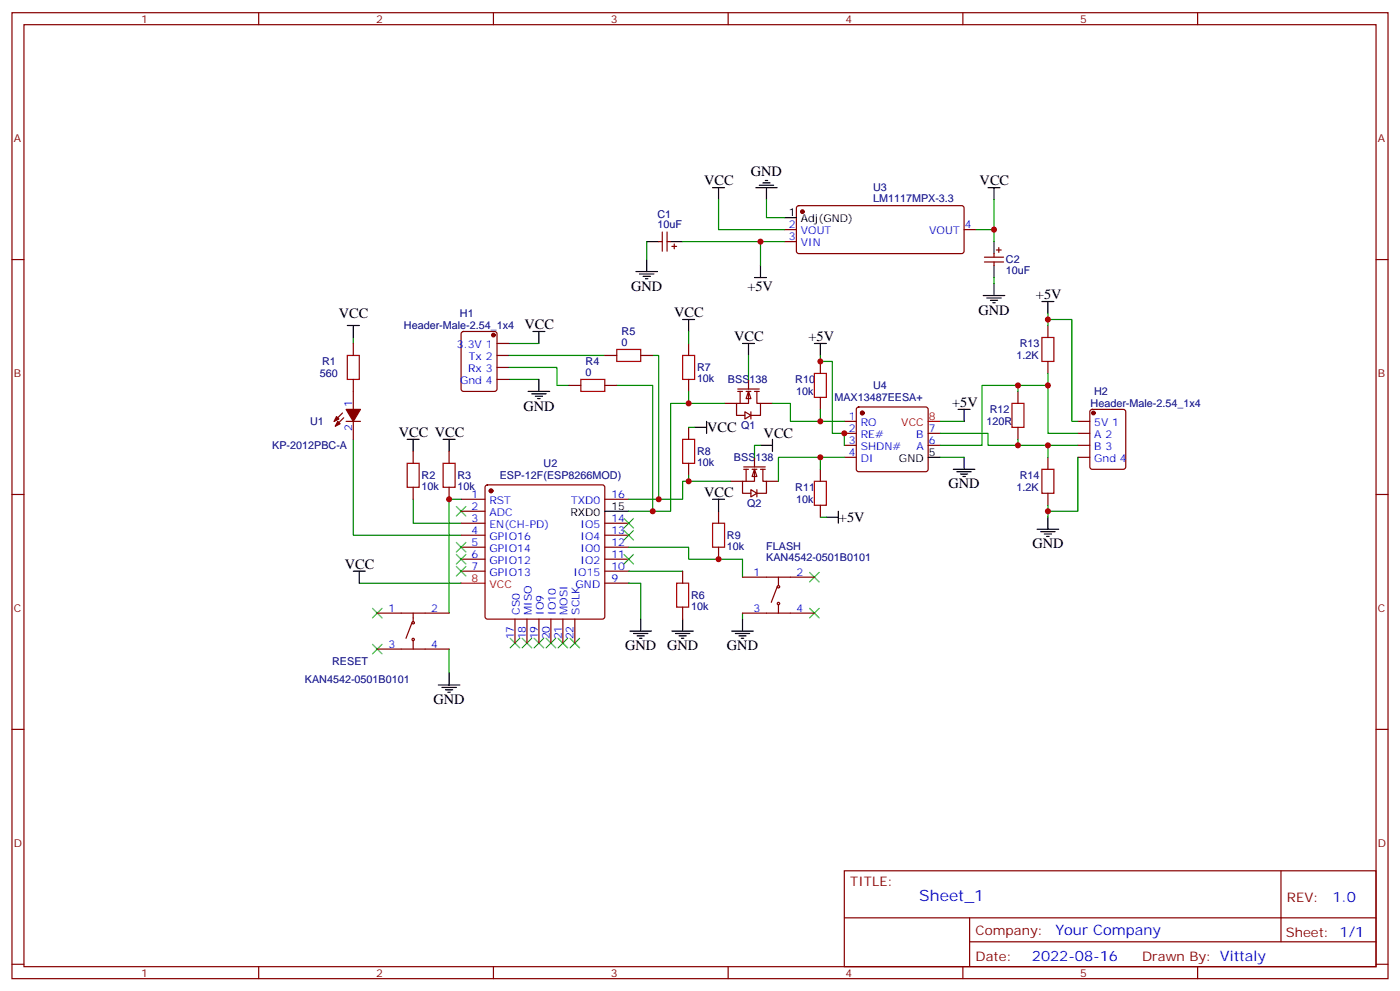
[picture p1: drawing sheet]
<svg xmlns="http://www.w3.org/2000/svg" width="412mm" height="292mm" viewBox="0 0 412 292" stroke-linecap="round" stroke-linejoin="round" font-family="sans-serif">
<g fill="none" stroke="#870000" stroke-width=".35">
<path d="M3.5 3.7h405.4v284.4h-405.4zM7.1 7.3h398.2v277.3h-398.2zM76.2 3.7v3.6M145.3 3.7v3.6M214.5 3.7v3.6M283.6 3.7v3.6M352.8 3.7v3.6M3.5 76.4h3.6M405.3 76.4h3.6M136.1 97.8l.4-.2h9.2l.6 .4 .1 16.5-.5 .7h-9.4l-.6-.4-.1-16.5zM104.1 101.1v3.5M104.1 111.7v8.8"/>
<path d="M146.4 101.1h3.5M146.4 104.6h3.5M146.4 108.2h3.5M146.4 111.7h3.5M167.6 113.5h3.5M178.2 104.6h3.5M178.2 113.5h3.5M188.7 104.6h3.6M100.9 121.6l-2.5 2.4M101.2 123l-2.4 2.4M102 124h4.2M104.1 124v5.3"/>
<path d="M121.7 132.9v3.5M132.3 132.9v3.5M248.7 124h3.5M248.7 127.6h3.5M248.7 131.1h3.5M248.7 134.6h3.5M252.5 120l.4-.2h19.8l.5 .2 .2 .5v17.6l-.2 .5-.5 .3h-19.8l-.5-.3-.2-.5v-17.6zM273.4 127.6h3.5M273.4 131.1h3.5M3.5 145.6h3.6M121.7 143.4v3.6M132.3 143.4v3.6"/>
<path d="M135.8 147h7.1M135.8 150.5h7.1M135.8 154h7.1M135.8 157.6h7.1M143.1 142.9l.5-.2h33.8l.5 .2 .3 .5v38.1l-.3 .5-.5 .2h-33.8l-.5-.2-.2-.5v-38.1zM178.2 147h7M178.2 154h7M178.2 157.6h7M211.7 150.5v3.5M405.3 145.6h3.6M135.8 161.1h7.1M135.8 164.6h7.1"/>
<path d="M135.8 168.1h7.1M178.2 161.1h7M178.2 164.6h7M178.2 168.1h7M178.2 171.7h7M201.1 168.1v3.6M201.1 178.7v3.5M211.7 161.1v3.5M218.7 169.9h21.2M229 172.7l-1.8 4.6M229.3 169.9v2.5M229.3 178v2.5"/>
<path d="M111.1 180.5h21.2M111.1 191.1h21.2M121.4 183.3l-1.8 4.6M121.7 180.5v2.5M121.7 188.6v2.5M151.7 182.2v7.1M155.2 182.2v7.1M158.7 182.2v7.1M162.3 182.2v7.1M165.8 182.2v7.1M169.3 182.2v7.1M218.7 180.5h21.2"/>
<path d="M3.5 214.7h3.6M405.3 214.7h3.6M248.7 256.3h156.6v28.3h-156.6zM377.3 256.4v20.8M248.7 270.2h156.5M285.6 277.2h119.6M285.6 270.2v14.1M3.5 283.8h3.6M76.2 284.6v3.5M145.3 284.6v3.5M214.5 284.6v3.5M283.6 284.6v3.5"/>
<path d="M352.8 284.6v3.5M405.3 283.8h3.6"/>
<circle cx="229.3" cy="177.7" r=".35"/>
<circle cx="229.3" cy="172.7" r=".35"/>
<circle cx="121.7" cy="188.2" r=".35"/>
<circle cx="121.7" cy="183.3" r=".35"/>
</g>
<g fill="none" stroke="#000" stroke-width=".35">
<path d="M102.3 95.8h3.5M104.1 95.8v3.5M157 97.6h3.5M158.7 97.6v3.5M155.6 115.2h6.3M156.6 115.9h4.3M157.7 116.6h2.1M158.4 117.3h.7M158.7 111.7v3.5M119.9 129.3h3.6M121.7 129.3v3.6M130.5 129.3h3.6"/>
<path d="M132.3 129.3v3.6M273.4 134.6h3.5M280.8 138.1h6.4M281.9 138.9h4.2M282.9 139.6h2.1M284 134.6v3.5M178.2 150.5h7M209.9 147h3.5M211.7 147v3.5M283.6 140.3h.7M104.1 168.1h3.5M105.8 168.1v3.6"/>
<path d="M132.3 198.1v3.5M185.6 185.8h6.3M186.6 186.5h4.3M187.7 187.2h2.1M188.4 187.9h.7M188.7 182.2v3.6M197.9 185.8h6.4M199 186.5h4.2M200 187.2h2.1M200.7 187.9h.7M201.1 182.2v3.6M215.5 185.8h6.4"/>
<path d="M216.6 186.5h4.2M217.7 187.2h2.1M218.4 187.9h.7M218.7 182.2v3.6M129.1 201.6h6.4M130.2 202.4h4.2M131.2 203.1h2.1M131.9 203.8h.7"/>
</g>
<g fill="none" stroke="#3c3" stroke-width=".35">
<path d="M134.4 149.1l2.8 2.8M134.4 159.7l2.8 2.8M137.2 149.1l-2.8 2.8M137.2 159.7l-2.8 2.8M183.8 152.6l2.8 2.8M183.8 156.1l2.8 2.9M186.6 152.6l-2.8 2.8M186.6 156.1l-2.8 2.9M109.7 179.1l2.8 2.8M112.5 179.1l-2.8 2.8M134.4 163.2l2.8 2.8M134.4 166.7l2.8 2.8"/>
<path d="M137.2 163.2l-2.8 2.8M137.2 166.7l-2.8 2.8M238.5 168.5l2.8 2.8M238.5 179.1l2.8 2.8M241.3 168.5l-2.8 2.8M241.3 179.1l-2.8 2.8M109.7 189.7l2.8 2.8M112.5 189.7l-2.8 2.8M150.3 187.9l2.8 2.8M153.1 187.9l-2.8 2.8M153.8 187.9l2.8 2.8M156.6 187.9l-2.8 2.8"/>
<path d="M157.3 187.9l2.9 2.8M160.2 187.9l-2.9 2.8M160.9 187.9l2.8 2.8M163.7 187.9l-2.8 2.8M164.4 187.9l2.8 2.8M167.2 187.9l-2.8 2.8M167.9 187.9l2.8 2.8M170.7 187.9l-2.8 2.8"/>
</g>
<g fill="#870000" stroke="#870000" stroke-width=".35">
<path d="M102 120.5h4.2l-2.1 3.5z"/>
<path d="M99.5 124l.7 .7-1.4 .7z"/>
<path d="M99.1 122.6l.7 .7-1.4 .7z"/>
<circle cx="144.6" cy="144.5" r=".53"/>
<circle cx="145.3" cy="98.6" r=".53"/>
<circle cx="254" cy="121.6" r=".53"/>
</g>
<path d="M273.4 124h3.5M135.8 171.7h7.1" fill="none" stroke="#f00" stroke-width=".35"/>
<g fill="none" stroke="#008700" stroke-width=".35">
<path d="M104.1 99.3v1.8M149.9 108.2h14.1v5.3h3.6M149.9 111.7h8.8M149.9 101.1h8.8M149.9 104.6h28.3M181.7 113.5h10.6v37h-7.1M192.3 104.6h1.7v42.4h-8.8M104.1 129.3v28.3h31.7M276.9 124h7.1M121.7 147v7h14.1M135.8 147h-3.5v33.5M105.8 171.7h30"/>
<path d="M185.2 161.1h17.6v3.5h15.9v5.3M185.2 171.7h3.5v10.5M185.2 168.1h15.9M132.3 191.1v7M218.7 180.5v1.7"/>
</g>
<path d="M102.3 104.6h3.5v7.1h-3.5zM171.1 111.7h7.1v3.5h-7.1zM181.7 102.9h7v3.5h-7zM119.9 136.4h3.6v7h-3.6zM130.5 136.4h3.6v7h-3.6zM209.9 154h3.5v7.1h-3.5zM199.3 171.7h3.5v7h-3.5z" fill="none" stroke="#a10000" stroke-width=".35"/>
<path d="M220.5 115.2l.7 2.1h-1.4z" fill="#fff" stroke="#870000" stroke-width=".35"/>
<g fill="none" stroke="#870000" stroke-width=".35">
<path d="M202.8 101.1v3.5M202.8 111.7v3.5M213.4 118.7h3.6M217.3 114.5h6.4M217.3 115.2h1.4M218 115.2v3.5M219.8 115.2h1.4M220.5 115.2v3.5h-3.5v3.6h2.4M220.5 111.7v2.8M222.2 115.2h1.5M223 115.2v3.5h1v3.6h-2.8M224 118.7h3.5"/>
<path d="M241.7 106.4v3.5M241.7 117v3.5M219.4 121.2l1.8 1.1-1.8 1zM221.2 121.2v2.1"/>
</g>
<path d="M201.1 94.1h3.5M202.8 94.1v3.5M218.7 101.1h3.5M220.5 101.1v3.5M239.9 101.1h3.5M241.7 101.1v3.5M282.2 120.5h3.6M284 120.5v3.5" fill="none" stroke="#000" stroke-width=".35"/>
<path d="M202.8 97.6v3.5M202.8 115.2v3.5M213.4 118.7h-15.8v31.8h-5.3M220.5 104.6v7.1M227.5 118.7h5.3v5.3h15.9M241.7 104.6v1.8h3.5v21.2h3.5M241.7 120.5v3.5" fill="none" stroke="#008700" stroke-width=".35"/>
<path d="M201.1 104.6h3.5v7.1h-3.5zM239.9 109.9h3.5v7.1h-3.5z" fill="none" stroke="#a10000" stroke-width=".35"/>
<path d="M222.2 138.1l.8 2.2h-1.5z" fill="#fff" stroke="#870000" stroke-width=".35"/>
<g fill="none" stroke="#870000" stroke-width=".35">
<path d="M194 71.1h1.1M195.1 68.3v5.6M196.5 71.1h1.1M196.5 68.3v5.6M197.9 72.5h1.4M198.6 71.8v1.4M231.1 67.6h3.5M231.1 71.1h3.5M234.8 60.7l.5-.2 48.3 .1 .4 .6-.1 13-.6 .4h-48.3l-.4-.7v-12.7zM284 67.6h3.5M290 75.7h5.6M290 77.1h5.6"/>
<path d="M292.8 74.6v1.1M292.8 77.1v1.1M293.5 73.6h1.4M294.2 72.9v1.4M308.7 95.8v3.5M299.9 115.2v3.5M308.7 106.4v3.5M202.8 125.8v3.5M202.8 136.4v3.5M219.1 137.4h6.3M219.1 138.1h1.4M219.8 138.1v3.6"/>
<path d="M221.5 138.1h1.5M222.2 138.1v3.6h-3.5v3.5h2.5M222.2 134.6v2.8M224 138.1h1.4M224.7 138.1v3.6h1.1v3.5h-2.8M241.7 138.1v3.6M299.9 125.8v3.5M308.7 134.6v3.5M317.5 124h3.5M317.5 127.6h3.5M317.5 131.1h3.5M317.5 134.6h3.5"/>
<path d="M321.3 120.7l.4-.2h9.2l.7 .4v16.5l-.5 .7h-9.4l-.6-.4-.1-16.5zM215.2 141.7h3.5M221.2 144.1l1.8 1.1-1.8 1.1zM223 144.1v2.2M225.8 141.7h3.5M241.7 148.7v3.6M308.7 145.2v3.5"/>
</g>
<g fill="none" stroke="#008700" stroke-width=".35">
<path d="M211.7 58.8v8.8h19.4M225.8 58.8v5.3h5.3M292.8 58.8v8.8h-5.3M190.5 71.1v5.3M201.1 71.1h30M224 71.1v7.1M292.8 67.6v3.5M292.8 81.7v1.8M308.7 94.1h7v29.9h1.8M308.7 92.3v3.5M299.9 113.5v1.7M308.7 109.9v3.6"/>
<path d="M202.8 125.8h1.8M202.8 139.9v1.8M224 131.1h-1.8v3.5M241.7 134.6v3.5M248.7 134.6h-19.4v7.1M248.7 127.6v3.5M276.9 127.6h14.1v3.5h26.5M276.9 134.6h7.1M299.9 129.3v1.8M308.7 131.1v3.5M317.5 127.6h-8.8v-14.1h-19.4v17.6h-12.4M317.5 134.6v15.9h-8.8"/>
<path d="M215.2 141.7h-14.1v5.3h-7.1M241.7 152.3h1.7M308.7 148.7v3.6"/>
</g>
<path d="M306.9 99.3h3.5v7.1h-3.5zM298.1 118.7h3.5v7.1h-3.5zM201.1 129.3h3.5v7.1h-3.5zM306.9 138.1h3.5v7.1h-3.5zM239.9 141.7h3.5v7h-3.5z" fill="none" stroke="#a10000" stroke-width=".35"/>
<g fill="none" stroke="#000" stroke-width=".35">
<path d="M209.9 55.2h3.5M211.7 55.2v3.6M222.6 55.2h6.4M223.7 54.5h4.2M224.7 53.8h2.1M225.4 53.1h.7M225.8 55.2v3.6M291 55.2h3.6M292.8 55.2v3.6M187.3 79.9h6.4M190.5 71.1h3.5M190.5 76.4v3.5"/>
<path d="M197.6 71.1h3.5M224 78.2v3.5M231.1 64.1h3.5M292.8 71.1v3.5M292.8 78.2v3.5M188.4 80.6h4.2M189.4 81.4h2.2M190.1 82.1h.8M222.2 81.7h3.6M289.6 87h6.4M290.7 87.7h4.2M291.7 88.4h2.2"/>
<path d="M292.5 89.1h.7M292.8 83.5v3.5M306.9 88.8h3.5M308.7 88.8v3.5M204.6 125.8h3.5M208.1 124v3.6M224 131.1h3.5M227.5 129.3v3.6M243.4 152.3h3.5M246.9 150.5v3.5M305.5 155.8h6.4M306.6 156.5h4.2"/>
<path d="M307.6 157.2h2.1M308.3 157.9h.7M308.7 152.3v3.5"/>
</g>
<g fill="#870000" stroke="#870000" stroke-width=".35">
<circle cx="236.4" cy="62.3" r=".53"/>
<circle cx="322.1" cy="121.6" r=".53"/>
</g>
<path d="M183.8 163.2l2.8 2.8M186.6 163.2l-2.8 2.8" fill="none" stroke="#3c3" stroke-width=".35"/>
<g fill="#c00">
<circle cx="132.3" cy="147" r=".88"/>
<circle cx="194" cy="147" r=".88"/>
<circle cx="192.3" cy="150.5" r=".88"/>
<circle cx="241.7" cy="124" r=".88"/>
<circle cx="202.8" cy="118.7" r=".88"/>
<circle cx="241.7" cy="134.6" r=".88"/>
<circle cx="211.7" cy="164.6" r=".88"/>
<circle cx="202.8" cy="141.7" r=".88"/>
<circle cx="224" cy="71.1" r=".88"/>
<circle cx="292.8" cy="67.6" r=".88"/>
<circle cx="241.7" cy="106.4" r=".88"/>
<circle cx="248.7" cy="127.6" r=".88"/>
<circle cx="299.9" cy="113.5" r=".88"/>
<circle cx="299.9" cy="131.1" r=".88"/>
<circle cx="308.7" cy="113.5" r=".88"/>
<circle cx="308.7" cy="131.1" r=".88"/>
<circle cx="308.7" cy="150.5" r=".88"/>
<circle cx="308.7" cy="94.1" r=".88"/>
</g>
<text font-size="4.6" fill="#00f" x="270.8" y="265.4">Sheet_1</text>
<g font-size="4.2">
<text x="221.2" y="51.9">GND</text>
<text x="207.4" y="54.5">VCC</text>
<text x="288.6" y="54.5">VCC</text>
<text x="185.9" y="85.6">GND</text>
<text x="220.1" y="85.7">+5V</text>
<text x="305.2" y="88.1">+5V</text>
<text x="99.8" y="93.7">VCC</text>
<text x="198.6" y="93.3">VCC</text>
<text x="288.2" y="92.6">GND</text>
<text x="154.5" y="96.9">VCC</text>
<text x="216.3" y="100.4">VCC</text>
<text x="238.1" y="100.4">+5V</text>
<text x="280.5" y="119.8">+5V</text>
<text x="154.2" y="120.9">GND</text>
<text x="117.5" y="128.6">VCC VCC</text>
<text x="208.3" y="127.3">VCC</text>
<text x="225" y="129">VCC</text>
<text x="279.4" y="143.8">GND</text>
<text x="207.4" y="146.3">VCC</text>
<text x="247.1" y="153.7">+5V</text>
<text x="304.1" y="161.4">GND</text>
<text x="101.6" y="167.4">VCC</text>
<text x="184.1" y="191.4">GND</text>
<text x="196.5" y="191.4">GND</text>
<text x="214.1" y="191.4">GND</text>
<text x="127.7" y="207.3">GND</text>
</g>
<g font-size="4.2" fill="#00f">
<text x="392.5" y="265.6">1.0</text>
<text x="310.9" y="275.2">Your Company</text>
<text x="304" y="283">2022-08-16</text>
</g>
<g font-size="3.9" fill="#800">
<text x="250.5" y="260.9">TITLE:</text>
<text x="379.1" y="265.6">REV:</text>
<text x="287.4" y="275.1">Company:</text>
<text x="378.7" y="275.7">Sheet: 1/1</text>
<text x="287.4" y="282.8">Date:</text>
<text x="336.4" y="282.9">Drawn By: Vittaly</text>
</g>
<g font-size="3.2" fill="#800">
<text x="41.6" y="6.7">1</text>
<text x="110.8" y="6.7">2</text>
<text x="179.9" y="6.7">3</text>
<text x="249.1" y="6.7">4</text>
<text x="318.2" y="6.7">5</text>
<text x="4.1" y="41.8">A</text>
<text x="405.9" y="41.8">A</text>
<text x="4.1" y="111">B</text>
<text x="405.9" y="111">B</text>
<text x="4.1" y="180.1">C</text>
<text x="405.9" y="180.1">C</text>
<text x="4.1" y="249.3">D</text>
<text x="405.9" y="249.3">D</text>
<text x="41.6" y="287.5">1</text>
<text x="110.8" y="287.5">2</text>
<text x="179.9" y="287.5">3</text>
<text x="249.1" y="287.5">4</text>
<text x="318.2" y="287.5">5</text>
</g>
<g font-size="3.2" fill="#000080">
<text x="257.2" y="59.4">LM1117MPX-3.3</text>
<text x="257.2" y="56.2">U3</text>
<text x="193.7" y="64.2">C1</text>
<text x="193.7" y="67.2">10uF</text>
<text x="296.3" y="77.5">C2</text>
<text x="296.3" y="80.7">10uF</text>
<text x="135.5" y="93.4">H1</text>
<text x="119" y="96.9">Header-Male-2.54_1x4</text>
<text x="183.1" y="101.8">0</text>
<text x="183.1" y="98.6">R5</text>
<text x="94.9" y="107.6">R1</text>
<text x="172.5" y="107.5">R4</text>
<text x="299.5" y="105.8">1.2K</text>
<text x="300.4" y="102.3">R13</text>
<text x="94.2" y="111.1">560</text>
<text x="172.5" y="110.6">0</text>
<text x="205.3" y="112.5">10k</text>
<text x="205.3" y="109.3">R7</text>
<text x="214.4" y="112.9">BSS138</text>
<text x="234.3" y="112.9">R10</text>
<text x="234.5" y="116.4">10k</text>
<text x="245.8" y="118.2">MAX13487EESA+</text>
<text x="257.2" y="114.6">U4</text>
<text x="321.3" y="119.9">Header-Male-2.54_1x4</text>
<text x="322.3" y="116.4">H2</text>
<text x="91.4" y="125.2">U1</text>
<text x="290.6" y="125.2">120R</text>
<text x="291.5" y="121.7">R12</text>
<text x="218.3" y="126.4">Q1</text>
<text x="80.2" y="132.3">KP-2012PBC-A</text>
<text x="160.1" y="137.6">U2</text>
<text x="205.3" y="137.2">10k</text>
<text x="205.3" y="134">R8</text>
<text x="216.2" y="135.8">BSS138</text>
<text x="124.2" y="141">R2</text>
<text x="134.8" y="141">R3</text>
<text x="147.2" y="141.1">ESP-12F(ESP8266MOD)</text>
<text x="300.4" y="141.1">R14</text>
<text x="124.2" y="144.1">10k</text>
<text x="134.8" y="144.1">10k</text>
<text x="220.1" y="149.3">Q2</text>
<text x="234.3" y="144.6">R11</text>
<text x="234.5" y="148.1">10k</text>
<text x="299.5" y="144.6">1.2K</text>
<text x="214.1" y="161.8">10k</text>
<text x="214.1" y="158.6">R9</text>
<text x="225.7" y="165.2">KAN4542-0501B0101</text>
<text x="225.7" y="162">FLASH</text>
<text x="203.6" y="179.4">10k</text>
<text x="203.6" y="176.2">R6</text>
<text x="97.8" y="195.8">RESET</text>
<text x="89.8" y="201.1">KAN4542-0501B0101</text>
</g>
<g font-size="3.2">
<text x="232.4" y="63.7">1</text>
<text x="235.9" y="65.5">Adj(GND)</text>
<text x="264.8" y="136">GND</text>
<text x="273.6" y="134.3">5</text>
<text x="168" y="151.9">RXD0</text>
<text x="180.1" y="150.1">15</text>
</g>
<g font-size="3.2" fill="#00f">
<text x="232.4" y="67.2">2</text>
<text x="232.4" y="70.8">3</text>
<text x="235.9" y="69">VOUT</text>
<text x="273.7" y="69">VOUT</text>
<text x="284.2" y="67.2">4</text>
<text x="235.9" y="72.5">VIN</text>
<text x="134.6" y="102.5">3.3V 1</text>
<text x="138.1" y="106">Tx 2</text>
<text x="135.5" y="113.1">Gnd 4</text>
<text x="137.9" y="109.6">Rx 3</text>
<text x="103.7" y="119.8" transform="rotate(-90 103.7 119.8)">1</text>
<text x="250" y="123.7">1</text>
<text x="253.5" y="125.4">RO</text>
<text x="322.3" y="125.4">5V 1</text>
<text x="103.7" y="126.8" transform="rotate(-90 103.7 126.8)">2</text>
<text x="250" y="127.2">2</text>
<text x="250" y="130.7">3</text>
<text x="253.5" y="129">RE#</text>
<text x="269.9" y="129">B</text>
<text x="273.6" y="130.7">6</text>
<text x="273.6" y="127.2">7</text>
<text x="322.3" y="129">A 2</text>
<text x="250" y="134.3">4</text>
<text x="253.5" y="132.5">SHDN#</text>
<text x="253.5" y="136">DI</text>
<text x="269.9" y="132.5">A</text>
<text x="322.3" y="132.5">B 3</text>
<text x="322.3" y="136">Gnd 4</text>
<text x="138.9" y="146.6">1</text>
<text x="144.2" y="148.4">RST</text>
<text x="168.3" y="148.4">TXD0</text>
<text x="180.1" y="146.6">16</text>
<text x="138.9" y="150.1">2</text>
<text x="138.9" y="153.7">3</text>
<text x="144.2" y="151.9">ADC</text>
<text x="144.2" y="155.4">EN(CH-PD)</text>
<text x="171" y="155.4">IO5</text>
<text x="180.1" y="153.7">14</text>
<text x="138.9" y="157.2">4</text>
<text x="138.9" y="160.7">5</text>
<text x="144.2" y="159">GPIO16</text>
<text x="171" y="159">IO4</text>
<text x="180.1" y="160.7">12</text>
<text x="180.1" y="157.2">13</text>
<text x="138.9" y="164.3">6</text>
<text x="138.9" y="167.8">7</text>
<text x="144.2" y="162.5">GPIO14</text>
<text x="144.2" y="166">GPIO12</text>
<text x="171" y="166">IO2</text>
<text x="171" y="162.5">IO0</text>
<text x="180.1" y="167.8">10</text>
<text x="180.1" y="164.3">11</text>
<text x="144.2" y="169.5">GPIO13</text>
<text x="169" y="169.5">IO15</text>
<text x="169.6" y="173.1">GND</text>
<text x="180.1" y="171.3">9</text>
<text x="222" y="169.5">1</text>
<text x="234.6" y="169.5">2</text>
<text x="114.4" y="180.1">1</text>
<text x="127" y="180.1">2</text>
<text x="153.1" y="180.9" transform="rotate(-90 153.1 180.9)">CS0</text>
<text x="156.6" y="180.9" transform="rotate(-90 156.6 180.9)">MISO</text>
<text x="160.2" y="180.9" transform="rotate(-90 160.2 180.9)">IO9</text>
<text x="163.7" y="180.9" transform="rotate(-90 163.7 180.9)">IO10</text>
<text x="167.2" y="180.9" transform="rotate(-90 167.2 180.9)">MOSI</text>
<text x="170.7" y="180.9" transform="rotate(-90 170.7 180.9)">SCLK</text>
<text x="222" y="180.1">3</text>
<text x="234.6" y="180.1">4</text>
<text x="114.4" y="190.7">3</text>
<text x="127" y="190.7">4</text>
<text x="151.3" y="188.2" transform="rotate(-90 151.3 188.2)">17</text>
<text x="154.9" y="188.2" transform="rotate(-90 154.9 188.2)">18</text>
<text x="158.4" y="188.2" transform="rotate(-90 158.4 188.2)">19</text>
<text x="161.9" y="188.2" transform="rotate(-90 161.9 188.2)">20</text>
<text x="165.5" y="188.2" transform="rotate(-90 165.5 188.2)">21</text>
<text x="169" y="188.2" transform="rotate(-90 169 188.2)">22</text>
</g>
<g font-size="3.2" fill="#f00">
<text x="265.5" y="125.4">VCC</text>
<text x="273.6" y="123.7">8</text>
<text x="138.9" y="171.3">8</text>
<text x="144.2" y="173.1">VCC</text>
</g>
</svg>
